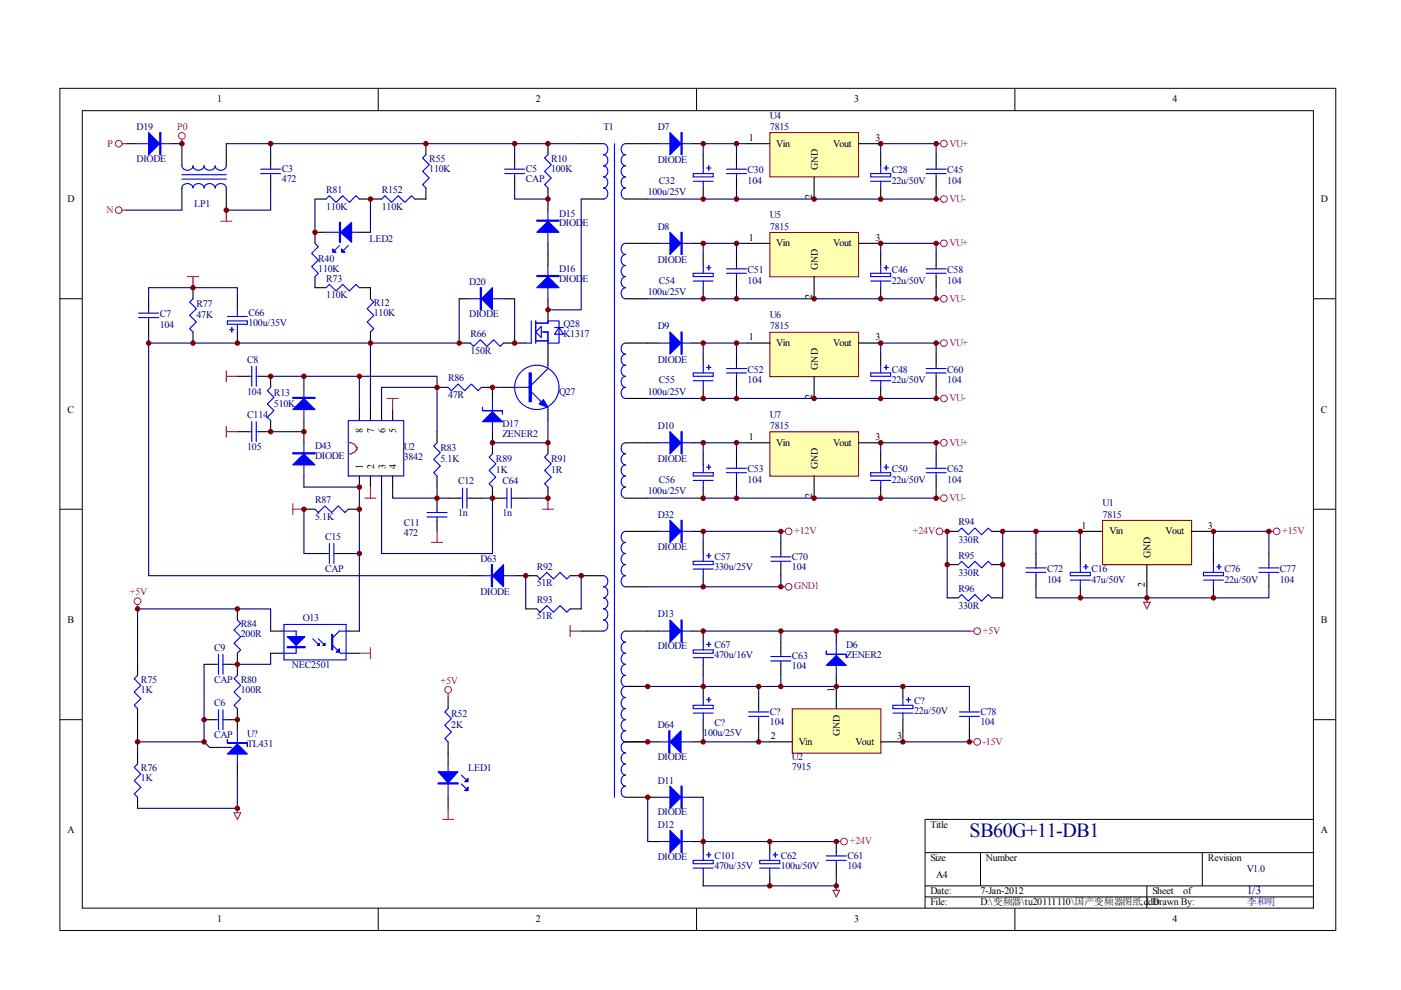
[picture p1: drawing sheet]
<svg xmlns="http://www.w3.org/2000/svg" width="297mm" height="210mm" viewBox="0 0 297 210" stroke-linecap="round" stroke-linejoin="round" font-family="sans-serif">
<g fill="none" stroke="#000" stroke-width=".21">
<path d="M12.7 18.7h270.5v178.6h-270.5zM80.2 18.7v4.7M147.7 18.7v4.7M215.2 18.7v4.7M17.4 23.5h261.1v169h-261.1zM12.7 63.3h4.7M278.4 63.3h4.7M12.7 108h4.7M278.4 108h4.7M12.7 152.6h4.7M278.4 152.6h4.7M278.4 173.7h-82.3v18.8"/>
<path d="M80.2 192.5v4.7M147.7 192.5v4.7M196.1 180.8h82.3M196.1 187.8h82.3M196.1 190.2h82.3M207.9 180.8v7M215.2 192.5v4.7M243.2 187.8v4.7M254.9 180.8v7"/>
</g>
<g fill="none" stroke="#00f" stroke-width=".23">
<path d="M29.2 30.5h7M38.6 39.9a1.21 1.21 0 0 1 1.1-1 1.21 1.21 0 0 1 1.2 1 1.2 1.2 0 0 1 1.2-1 1.2 1.2 0 0 1 1.2 1 1.21 1.21 0 0 1 1.1-1 1.21 1.21 0 0 1 1.2 1 1.2 1.2 0 0 1 1.2-1 1.2 1.2 0 0 1 1.2 1M38.6 35.2a1.21 1.21 0 0 0 1.1 .9 1.21 1.21 0 0 0 1.2-.9 1.21 1.21 0 0 0 1.2 .9 1.21 1.21 0 0 0 1.2-.9 1.21 1.21 0 0 0 1.1 .9 1.21 1.21 0 0 0 1.2-.9 1.21 1.21 0 0 0 1.2 .9 1.21 1.21 0 0 0 1.2-.9M38.6 37h9.4M38.6 38h9.4M55.3 35.9h4.2M55.3 36.8h4.2M57.4 35.2v.7M57.4 36.8v.7M90.3 32.8l-.7 .7 1.4 1.4-1.4 1.4 1.4 1.4-1.4 1.5 .7 .7M107 35.9h4.2M107 36.8h4.2"/>
<path d="M109.1 35.2v.7M109.1 36.8v.7M116.2 32.8l-.7 .7 1.4 1.4-1.4 1.4 1.4 1.4-1.4 1.5 .7 .7M127.9 30.5a1.2 1.2 0 0 1 1 1.1 1.2 1.2 0 0 1-1 1.2 1.2 1.2 0 0 1 1 1.2 1.2 1.2 0 0 1-1 1.2 1.2 1.2 0 0 1 1 1.1 1.2 1.2 0 0 1-1 1.2 1.2 1.2 0 0 1 1 1.2 1.2 1.2 0 0 1-1 1.2 1.2 1.2 0 0 1 1 1.1 1.2 1.2 0 0 1-1 1.2M130.3 30.5v138.5M132.6 30.5a1.21 1.21 0 0 0-.9 1.1 1.21 1.21 0 0 0 .9 1.2 1.2 1.2 0 0 0-.9 1.2 1.2 1.2 0 0 0 .9 1.2 1.2 1.2 0 0 0-.9 1.1 1.2 1.2 0 0 0 .9 1.2 1.2 1.2 0 0 0-.9 1.2 1.2 1.2 0 0 0 .9 1.2 1.2 1.2 0 0 0-.9 1.1 1.2 1.2 0 0 0 .9 1.2M139.7 30.5h7M147 36.8h4.2v.7h-4.2zM147 38.4h4.2M149.1 35.2v1.6M149.1 38.4v1.5M149.8 35.6h.9"/>
<path d="M150.3 35.2v.9M154 35.9h4.3M154 36.8h4.3M156.2 35.2v.7M156.2 36.8v.7M184.6 36.8h4.2v.7h-4.2zM184.6 38.4h4.2M186.7 35.2v1.6M186.7 38.4v1.5M187.4 35.6h1M187.9 35.2v.9M196.4 35.9h4.2"/>
<path d="M196.4 36.8h4.2M198.5 35.2v.7M198.5 36.8v.7M66.8 51.6l.7 .7-1.4 1.4 1.4 1.4-1.4 1.4 1.4 1.4-.7 .7M69.1 42.2l.7-.7 1.5 1.4 1.4-1.4 1.4 1.4 1.4-1.4 .7 .7M69.1 49.3h7.1M72 52.1l-1 .9M73.8 52.1l-.9 .9M80.9 42.2l.7-.7 1.4 1.4 1.4-1.4 1.4 1.4 1.4-1.4 .8 .7M116.2 44.6v7M116.2 56.3v7M29.4 66.4h4.2"/>
<path d="M29.4 67.3h4.2M31.5 65.7v.7M31.5 67.3v.7M40.9 63.3l-.7 .7 1.4 1.5-1.4 1.4 1.4 1.4-1.4 1.4 .7 .7M48.2 68h4.2v.7h-4.2zM48.2 67.1h4.2M48.7 69.9h.9M49.1 69.5v.9M50.3 65.7v1.4M50.3 68.7v1.7M52.7 79.8h.7M53.4 77.7v4.2"/>
<path d="M54.3 79.8h.7M54.3 77.7v4.2M69.1 61l.7-.7 1.5 1.4 1.4-1.4 1.4 1.4 1.4-1.4 .7 .7M78.5 63.3l.8 .7-1.5 1.5 1.5 1.4-1.5 1.4 1.5 1.4-.8 .7M99.7 72.7l.7 .7 1.4-1.4 1.4 1.4 1.4-1.4 1.5 1.4 .7-.7M99.7 63.3h7.1M112.6 68v4.7h-1.1M113.6 68.5h2.6v-.5h2.3v4.7h-2.3v-2.3h-1.4M113.6 68v4.7M113.6 72.3h2.6M114.8 69.2v2.4l-1.2-1.2zM116.2 77.4v.7l-3.6 3.6"/>
<path d="M117.6 69.5h1.9M118.5 69.5l1 1.4h-1.9zM52.7 91.5h.7M53.4 89.4v4.2M54.3 89.4v4.2M54.3 91.5h.7M57.4 82.1l-.7 .7 1.4 1.4-1.4 1.5 1.4 1.4-1.4 1.4 .7 .7M64.4 82.1v7.1M64.4 93.9v7M73.8 89.2h11.8v11.7h-11.8zM92.7 93.9l-.8 .7 1.5 1.4-1.5 1.4 1.5 1.4-1.5 1.4 .8 .7M95 82.1l.7 .7 1.4-1.4 1.4 1.4 1.4-1.4 1.5 1.4 .7-.7"/>
<path d="M104.4 96.2l-.7 .7 1.4 1.4-1.4 1.4 1.4 1.5-1.4 1.4 .7 .7M104.4 84.5v7M109.1 82.1h3.5M112.6 83.1l2.2 2.1M116.2 96.2l-.7 .7 1.4 1.4-1.4 1.4 1.4 1.5-1.4 1.4 .7 .7M116.2 86.4v.4M66.8 108l.7 .7 1.4-1.4 1.4 1.4 1.4-1.4 1.4 1.4 .7-.7M69.1 117.4h.7M69.8 115.3v4.2M70.8 117.4h.7M70.8 115.3v4.2M90.5 108.7h4.3"/>
<path d="M90.5 109.6h4.3M92.7 108v.7M92.7 109.6v.7M97.4 105.6h.7M98.1 103.5v4.2M99 105.6h.7M99 103.5v4.2M106.8 105.6h.7M107.5 103.5v4.2M108.4 105.6h.7M108.4 103.5v4.2M132.6 112.7a1.2 1.2 0 0 0-.9 1.1 1.2 1.2 0 0 0 .9 1.2 1.2 1.2 0 0 0-.9 1.2 1.2 1.2 0 0 0 .9 1.2 1.2 1.2 0 0 0-.9 1.1 1.2 1.2 0 0 0 .9 1.2 1.2 1.2 0 0 0-.9 1.2 1.2 1.2 0 0 0 .9 1.2 1.2 1.2 0 0 0-.9 1.1 1.2 1.2 0 0 0 .9 1.2"/>
<path d="M46.3 138.7v4.3M47.3 138.7v4.3M50.3 131.5l.7 .7-1.4 1.4 1.4 1.4-1.4 1.4 1.4 1.4-.7 .7M59.7 133.8h3.1v4.7h-3.1M60.2 132.4h13.2v7.5h-13.2zM66.3 135.4l1.4 1.5M67.5 135.4l1.4 1.5M70.5 136.9l1.7 1.6h1.6M73.8 133.8h-1.8l-1.5 1.4M102.1 122.1h7M113.8 122.1l.7 .7 1.4-1.4 1.4 1.4 1.5-1.4 1.4 1.4 .7-.7M113.8 129.1l.7 .7 1.4-1.4 1.4 1.4 1.5-1.4 1.4 1.4 .7-.7"/>
<path d="M127.9 122.1a1.2 1.2 0 0 1 1 1.1 1.2 1.2 0 0 1-1 1.2 1.2 1.2 0 0 1 1 1.2 1.2 1.2 0 0 1-1 1.2M127.9 126.8a1.2 1.2 0 0 1 1 1.1 1.2 1.2 0 0 1-1 1.2 1.2 1.2 0 0 1 1 1.2 1.2 1.2 0 0 1-1 1.2 1.2 1.2 0 0 1 1 1.1 1.2 1.2 0 0 1-1 1.2M132.6 133.8a1.2 1.2 0 0 0-.9 1.2 1.2 1.2 0 0 0 .9 1.2 1.2 1.2 0 0 0-.9 1.1 1.2 1.2 0 0 0 .9 1.2 1.21 1.21 0 0 0-.9 1.2 1.21 1.21 0 0 0 .9 1.2 1.2 1.2 0 0 0-.9 1.1 1.2 1.2 0 0 0 .9 1.2 1.2 1.2 0 0 0-.9 1.2 1.2 1.2 0 0 0 .9 1.1 1.2 1.2 0 0 0-.9 1.2 1.2 1.2 0 0 0 .9 1.2 1.2 1.2 0 0 0-.9 1.2 1.2 1.2 0 0 0 .9 1.1 1.2 1.2 0 0 0-.9 1.2 1.2 1.2 0 0 0 .9 1.2 1.2 1.2 0 0 0-.9 1.2 1.2 1.2 0 0 0 .9 1.1 1.21 1.21 0 0 0-.9 1.2 1.21 1.21 0 0 0 .9 1.2 1.2 1.2 0 0 0-.9 1.2 1.2 1.2 0 0 0 .9 1.1 1.2 1.2 0 0 0-.9 1.2 1.2 1.2 0 0 0 .9 1.2 1.2 1.2 0 0 0-.9 1.2 1.2 1.2 0 0 0 .9 1.1 1.2 1.2 0 0 0-.9 1.2 1.2 1.2 0 0 0 .9 1.2 1.2 1.2 0 0 0-.9 1.2 1.2 1.2 0 0 0 .9 1.1M29.2 143.2l-.7 .7 1.4 1.4-1.4 1.4 1.4 1.4-1.4 1.4 .7 .7M45.6 152.6h.7M45.6 140.9h.7M46.3 150.5v4.2M46.8 158.5h2.3M47.3 152.6h.7M47.3 150.5v4.2M47.3 140.9h.7M50.3 143.2l-.7 .7 1.4 1.4-1.4 1.4 1.4 1.4-1.4 1.4 .7 .7"/>
<path d="M50.3 154.9v7.1M29.2 162l-.7 .7 1.4 1.4-1.4 1.4 1.4 1.4-1.4 1.4 .7 .7"/>
<circle cx="113.8" cy="82.1" r="4.7"/>
</g>
<g fill="none" stroke="#000" stroke-width=".23">
<path d="M26.8 30.5h2.4M36.2 30.5h2.4v4.7M38.6 39.9v4.7M48 30.5v4.7M48 39.9v4.7M57.4 32.8v2.4M57.4 37.5v2.4M90.3 39.9v2.3h-2.3M90.3 30.5v2.3M109.1 32.8v2.4M109.1 37.5v2.4M116.2 30.5v2.3"/>
<path d="M116.2 39.9v4.7M123.2 30.5h4.7M132.6 30.5h7.1M146.7 30.5h2.4M149.1 32.8v2.4M149.1 39.9v2.3M156.2 32.8v2.4M156.2 37.5v2.4M186.7 32.8v2.4M186.7 39.9v2.3M198.5 32.8v2.4M198.5 37.5v2.4"/>
<path d="M66.8 42.2h2.3M66.8 58.6v2.4h2.3M69.1 49.3h-2.3v2.3M76.2 42.2h4.7M76.2 49.3h2.3M116.2 51.6v4.7M123.2 42.2h4.7M132.6 42.2h4.7M31.5 63.3v2.4M31.5 68v2.4M40.9 61v2.3M40.9 70.4v2.3"/>
<path d="M50.3 63.3v2.4M50.3 70.4v2.3M50.3 79.8h2.4M55 79.8h2.4v2.3M64.4 79.8v2.3M76.2 61h2.3v2.3M78.5 70.4v2.3M97.4 72.7h2.3M97.4 63.3h2.3M106.8 72.7h4.7M106.8 63.3h2.3M116.2 63.3v4.7"/>
<path d="M116.2 72.7v4.7M50.3 91.5h2.4M57.4 89.2v2.3h-2.4M64.4 89.2v4.7M76.2 86.8v2.4M78.5 86.8v2.4M80.9 86.8v2.4M83.2 86.8v2.4M92.7 91.5v2.4M92.7 82.1h2.3M102.1 82.1h2.3v2.4M104.4 91.5v4.7"/>
<path d="M106.8 82.1h2.3M116.2 86.8v2.4M116.2 93.9v2.3M64.4 108h2.4M64.4 100.9v2.4M66.8 117.4h2.3M71.5 117.4h2.3M73.8 108h2.4M76.2 100.9v2.4M78.5 100.9v2.4M80.9 100.9v2.4M83.2 100.9v2.4"/>
<path d="M92.7 100.9v2.4M92.7 105.6v2.4M92.7 110.3v2.4M95 105.6h2.4M99.7 105.6h2.4M104.4 103.3v2.3h2.4M109.1 105.6h2.4M116.2 103.3v2.3M132.6 112.7h4.7M50.3 129.1v2.4M50.3 138.5v4.7M57.4 133.8h2.3"/>
<path d="M57.4 138.5h2.3M73.8 133.8h2.4M73.8 138.5h2.4M99.7 122.1h2.4M109.1 122.1h4.7M111.5 129.1h2.3M120.9 122.1h7M120.9 129.1h2.3M123.2 133.8h4.7M132.6 133.8h4.7M132.6 124.4h4.7M29.2 140.9v2.3"/>
<path d="M29.2 150.2v2.4M29.2 159.6v2.4M43.3 152.6h2.3M43.3 140.9h2.3M44.4 158.5h2.4M48 152.6h2.3M48 140.9h2.3M50.3 150.2v4.7M132.6 145.5h4.7M132.6 157.3h4.7M29.2 169v2.4M50.3 162v2.3"/>
<path d="M132.6 169h4.7"/>
</g>
<path d="M73.8 93.9h.7l.3 .2a.83 .83 0 0 1 .7 .7h.2v.5h-.2a.83 .83 0 0 1-.7 .7l-.3 .2h-.7" fill="none" stroke="#f00" stroke-width=".23"/>
<g fill="#00f" stroke="#00f" stroke-width=".23">
<path d="M31.5 28.1l2.4 2.4-2.4 2.3z"/>
<path d="M113.8 49.3l2.4-2.4 2.3 2.4z"/>
<path d="M113.8 61l2.4-2.4 2.3 2.4z"/>
<path d="M102.1 63.3l2.3-2.3v4.7z"/>
<path d="M62.1 86.8l2.3-2.3 2.4 2.3z"/>
<path d="M62.1 98.6l2.3-2.4 2.4 2.4z"/>
<path d="M102.3 89.4l2.1-2.1 2.1 2.1z"/>
<path d="M114.3 85.7l.9-1 1 1.7z"/>
<path d="M72.2 49.3l2.3-2.2v4.3z"/>
<path d="M70.5 52.8l.8 .7h-.8z"/>
<path d="M72.4 52.8l.7 .7h-.7z"/>
<path d="M106.8 119.7v4.7l-2.4-2.3z"/>
<path d="M60.9 135h3.8l-1.9 1.9z"/>
<path d="M68.9 136.4v.5h-.5z"/>
<path d="M67.7 136.4v.5h-.4z"/>
<path d="M71.3 138.3l.7-.7v.7z"/>
<path d="M50.3 157.8l2.1 2.1h-4.2z"/>
<path d="M142 28.1l2.4 2.4-2.4 2.3z"/>
<path d="M33.9 28.1h.2v4.7h-.2z" fill-rule="evenodd"/>
<path d="M113.8 46.7h4.7v.2h-4.7z" fill-rule="evenodd"/>
<path d="M113.8 58.4h4.7v.2h-4.7z" fill-rule="evenodd"/>
<path d="M101.8 61h.3v4.7h-.3z" fill-rule="evenodd"/>
<path d="M62.1 84.2h4.7v.3h-4.7z" fill-rule="evenodd"/>
<path d="M62.1 96h4.7v.2h-4.7z" fill-rule="evenodd"/>
<path d="M102.3 86.4v.7h4.2v.7v-.7h-4.2z" fill-rule="evenodd"/>
<path d="M112.2 79.1h.4v6.1h-.4z" fill-rule="evenodd"/>
<path d="M72 47.1h.2v4.3h-.2z" fill-rule="evenodd"/>
<path d="M104.2 119.7h.2v4.7h-.2z" fill-rule="evenodd"/>
<path d="M60.9 137.1h3.8v.2h-3.8z" fill-rule="evenodd"/>
<path d="M70.3 134.5h.2v3.3h-.2z" fill-rule="evenodd"/>
<path d="M48.2 156.8v.7h4.2v.7v-.7h-4.2z" fill-rule="evenodd"/>
<path d="M144.4 28.1h.2v4.7h-.2z" fill-rule="evenodd"/>
</g>
<g fill="none" stroke="#a1006a" stroke-width=".21">
<circle cx="25.2" cy="30.5" r=".71"/>
<circle cx="38.6" cy="28.8" r=".71"/>
<circle cx="25.2" cy="44.6" r=".71"/>
<circle cx="29.2" cy="127.5" r=".71"/>
</g>
<g fill="none" stroke="#a1006a" stroke-width=".23">
<path d="M25.9 30.5h.9M38.6 29.5v1M25.9 44.6h.9M39.7 58.6h2.4M40.9 58.6v2.4M46.8 46.9h2.3M48 44.6v2.3M48 78.6v2.4M48 79.8h2.3M48 90.4v2.3M48 91.5h2.3M82.1 84.5h2.3"/>
<path d="M83.2 84.5v2.3M62.1 108h2.3M62.1 106.8v2.3M77.4 105.6h2.3M78.5 103.3v2.3M91.5 115h2.3M92.7 112.7v2.3M115 108h2.3M116.2 105.6v2.4M29.2 128.2v.9M76.2 138.5h2.3M78.5 137.3v2.4"/>
<path d="M120.9 132.6v2.4M120.9 133.8h2.3M49.6 172.3h1.4l-.7 1.4zM50.3 171.4v.9"/>
</g>
<g fill="none" stroke="#000080" stroke-width=".23">
<path d="M48 30.5h75.2M57.4 39.9v4.7h-9.4M57.4 30.5v2.3M109.1 39.9v2.3h7.1M109.1 30.5v2.3M26.8 44.6h11.8M66.8 42.2v7.1M78.5 42.2v7.1M123.2 42.2v23.5h-7M31.5 63.3v-2.3h18.8v2.3M31.5 70.4v2.3M57.4 79.8h18.8"/>
<path d="M78.5 72.7h-47v49.4h68.2M97.4 63.3v9.4h-18.9v14.1M109.1 63.3v9.4M57.4 91.5h7M76.2 86.8v-7h16.5v11.7M92.7 82.1h-11.8v4.7M104.4 82.1h2.4M116.2 89.2v4.7h-11.8M64.4 108v9.4h2.4M64.4 103.3h11.8v30.5M73.8 117.4h2.4M80.9 103.3v14.1h23.5v-11.8h-2.3"/>
<path d="M83.2 103.3v2.3h11.8M92.7 103.3v2.3M111.5 105.6h4.7M57.4 133.8v-4.7h-28.2v11.8M57.4 138.5v2.4h-7.1M111.5 122.1v7M123.2 122.1v7M29.2 157.3h14.1l1.1 1.2M29.2 152.6v7M43.3 140.9v16.4M50.3 164.3v7.1h-21.1"/>
</g>
<path d="M163.3 28.2h18.7v9.3h-18.7z" fill="#ffffb0"/>
<path d="M163.2 28.1h18.8v9.4h-18.8z" fill="none" stroke="#800000" stroke-width=".21"/>
<g fill="none" stroke="#000" stroke-width=".23">
<path d="M158.5 30.5h4.7M172.6 37.5v4.7M182 30.5h4.7M132.6 51.6h7.1M146.7 51.6h2.4M149.1 53.9v2.4M156.2 53.9v2.4M156.2 58.6v2.4M186.7 53.9v2.4M198.5 53.9v2.4M198.5 58.6v2.4M132.6 63.3h4.7"/>
<path d="M149.1 61v2.3M186.7 61v2.3"/>
</g>
<g fill="none" stroke="#a1006a" stroke-width=".21">
<circle cx="200.1" cy="30.5" r=".7"/>
<circle cx="200.1" cy="42.2" r=".7"/>
</g>
<path d="M198.5 30.5h.9M198.5 42.2h.9" fill="none" stroke="#a1006a" stroke-width=".23"/>
<path d="M156.2 30.5v2.3M156.2 39.9v2.3M158.5 30.5h-9.4v2.3M186.7 32.8v-2.3h11.8v2.3M198.5 39.9v2.3h-61.2" fill="none" stroke="#000080" stroke-width=".23"/>
<g fill="#800000" stroke="#800000" stroke-width=".21">
<circle cx="76.2" cy="103.3" r=".47"/>
<circle cx="38.6" cy="30.5" r=".47"/>
<circle cx="48" cy="44.6" r=".47"/>
<circle cx="109.1" cy="72.7" r=".47"/>
<circle cx="116.2" cy="65.7" r=".47"/>
<circle cx="116.2" cy="42.2" r=".47"/>
<circle cx="116.2" cy="30.5" r=".47"/>
<circle cx="50.3" cy="152.6" r=".47"/>
<circle cx="50.3" cy="140.8" r=".47"/>
<circle cx="57.4" cy="91.5" r=".47"/>
<circle cx="57.4" cy="79.8" r=".47"/>
<circle cx="104.4" cy="105.6" r=".47"/>
<circle cx="104.4" cy="93.9" r=".47"/>
<circle cx="104.4" cy="82.1" r=".47"/>
<circle cx="92.7" cy="82.1" r=".47"/>
<circle cx="97.4" cy="72.7" r=".47"/>
<circle cx="116.2" cy="105.6" r=".47"/>
<circle cx="116.2" cy="93.9" r=".47"/>
<circle cx="50.3" cy="129.1" r=".47"/>
<circle cx="76.2" cy="108" r=".47"/>
<circle cx="64.4" cy="108" r=".47"/>
<circle cx="40.9" cy="72.7" r=".47"/>
<circle cx="40.9" cy="61" r=".47"/>
<circle cx="64.4" cy="91.5" r=".47"/>
<circle cx="64.4" cy="79.8" r=".47"/>
<circle cx="109.1" cy="30.5" r=".47"/>
<circle cx="57.4" cy="30.5" r=".47"/>
<circle cx="78.5" cy="72.7" r=".47"/>
<circle cx="66.8" cy="49.3" r=".47"/>
<circle cx="78.5" cy="42.2" r=".47"/>
<circle cx="90.3" cy="30.5" r=".47"/>
<circle cx="92.7" cy="105.6" r=".47"/>
<circle cx="76.2" cy="79.8" r=".47"/>
<circle cx="50.3" cy="72.7" r=".47"/>
<circle cx="31.5" cy="72.7" r=".47"/>
<circle cx="76.2" cy="117.4" r=".47"/>
<circle cx="43.3" cy="152.6" r=".47"/>
<circle cx="29.2" cy="157.3" r=".47"/>
<circle cx="50.3" cy="171.4" r=".47"/>
<circle cx="29.2" cy="129.1" r=".47"/>
<circle cx="43.3" cy="157.3" r=".47"/>
<circle cx="149.1" cy="30.5" r=".47"/>
<circle cx="186.7" cy="30.5" r=".47"/>
<circle cx="156.1" cy="30.5" r=".47"/>
<circle cx="198.5" cy="30.5" r=".47"/>
<circle cx="198.5" cy="42.2" r=".47"/>
<circle cx="149.1" cy="42.2" r=".47"/>
<circle cx="186.7" cy="42.2" r=".47"/>
<circle cx="172.6" cy="42.2" r=".47"/>
<circle cx="156.1" cy="42.2" r=".47"/>
</g>
<g fill="none" stroke="#00f" stroke-width=".23">
<path d="M132.6 51.6a1.2 1.2 0 0 0-.9 1.2 1.2 1.2 0 0 0 .9 1.1 1.2 1.2 0 0 0-.9 1.2 1.2 1.2 0 0 0 .9 1.2 1.2 1.2 0 0 0-.9 1.2 1.2 1.2 0 0 0 .9 1.1 1.2 1.2 0 0 0-.9 1.2 1.2 1.2 0 0 0 .9 1.2 1.2 1.2 0 0 0-.9 1.2 1.2 1.2 0 0 0 .9 1.1M139.7 51.6h7M147 57.9h4.2v.7h-4.2zM147 59.6h4.2M149.1 56.3v1.6M149.1 59.6v1.4M149.8 56.8h.9M150.3 56.3v.9M154 57.9h4.3M154 57h4.3M156.2 56.3v.7M156.2 57.9v.7"/>
<path d="M184.6 59.6h4.2M184.6 57.9h4.2v.7h-4.2zM186.7 56.3v1.6M186.7 59.6v1.4M187.4 56.8h1M187.9 56.3v.9M196.4 57.9h4.2M196.4 57h4.2M198.5 56.3v.7M198.5 57.9v.7"/>
</g>
<g fill="#00f" stroke="#00f" stroke-width=".23">
<path d="M142 49.3l2.4 2.3-2.4 2.3z"/>
<path d="M144.4 49.3h.2v4.6h-.2z" fill-rule="evenodd"/>
</g>
<path d="M163.3 49.4h18.7v9.3h-18.7z" fill="#ffffb0"/>
<path d="M163.2 49.3h18.8v9.4h-18.8z" fill="none" stroke="#800000" stroke-width=".21"/>
<g fill="none" stroke="#000" stroke-width=".23">
<path d="M158.5 51.6h4.7M172.6 58.6v4.7M182 51.6h4.7M132.6 72.7h7.1M146.7 72.7h2.4M149.1 75.1v2.3M156.2 75.1v2.3M156.2 79.8v2.3M186.7 75.1v2.3M198.5 75.1v2.3M198.5 79.8v2.3M132.6 84.5h4.7"/>
<path d="M149.1 82.1v2.4M186.7 82.1v2.4"/>
</g>
<g fill="none" stroke="#a1006a" stroke-width=".21">
<circle cx="200.1" cy="51.6" r=".71"/>
<circle cx="200.1" cy="63.3" r=".7"/>
</g>
<path d="M198.5 51.6h.9M198.5 63.3h.9" fill="none" stroke="#a1006a" stroke-width=".23"/>
<path d="M156.2 51.6v2.3M158.5 51.6h-9.4v2.3M186.7 53.9v-2.3h11.8v2.3M156.2 61v2.3M198.5 61v2.3h-61.2" fill="none" stroke="#000080" stroke-width=".23"/>
<g fill="#800000" stroke="#800000" stroke-width=".21">
<circle cx="149.1" cy="51.6" r=".47"/>
<circle cx="149.1" cy="63.3" r=".47"/>
<circle cx="186.7" cy="63.3" r=".47"/>
<circle cx="172.6" cy="63.3" r=".47"/>
<circle cx="186.7" cy="51.6" r=".47"/>
<circle cx="198.5" cy="51.6" r=".47"/>
<circle cx="198.5" cy="63.3" r=".47"/>
<circle cx="156.1" cy="51.6" r=".47"/>
<circle cx="156.1" cy="63.3" r=".47"/>
</g>
<g fill="none" stroke="#00f" stroke-width=".23">
<path d="M132.6 72.7a1.2 1.2 0 0 0-.9 1.2 1.2 1.2 0 0 0 .9 1.2 1.2 1.2 0 0 0-.9 1.2 1.2 1.2 0 0 0 .9 1.1 1.21 1.21 0 0 0-.9 1.2 1.21 1.21 0 0 0 .9 1.2 1.2 1.2 0 0 0-.9 1.2 1.2 1.2 0 0 0 .9 1.1 1.2 1.2 0 0 0-.9 1.2 1.2 1.2 0 0 0 .9 1.2M139.7 72.7h7M147 79.1h4.2v.7h-4.2zM149.1 77.4v1.7M149.8 77.9h.9M150.3 77.4v1M154 79.1h4.3M154 78.1h4.3M156.2 77.4v.7M156.2 79.1v.7M184.6 79.1h4.2v.7h-4.2zM186.7 77.4v1.7"/>
<path d="M187.4 77.9h1M187.9 77.4v1M196.4 79.1h4.2M196.4 78.1h4.2M198.5 77.4v.7M198.5 79.1v.7M147 80.7h4.2M149.1 80.7v1.4M184.6 80.7h4.2M186.7 80.7v1.4"/>
</g>
<g fill="#00f" stroke="#00f" stroke-width=".23">
<path d="M142 70.4l2.4 2.3-2.4 2.4z"/>
<path d="M144.4 70.4h.2v4.7h-.2z" fill-rule="evenodd"/>
</g>
<path d="M163.3 70.5h18.7v9.4h-18.7z" fill="#ffffb0"/>
<path d="M163.2 70.5h18.8v9.4h-18.8z" fill="none" stroke="#800000" stroke-width=".21"/>
<g fill="none" stroke="#000" stroke-width=".23">
<path d="M158.5 72.7h4.7M172.6 79.8v4.7M182 72.7h4.7M132.6 93.9h7.1M146.7 93.9h2.4M149.1 96.2v2.4M156.2 96.2v2.4M186.7 96.2v2.4M198.5 96.2v2.4M132.6 105.6h4.7M149.1 103.3v2.3M156.2 100.9v2.4"/>
<path d="M186.7 103.3v2.3M198.5 100.9v2.4"/>
</g>
<g fill="none" stroke="#a1006a" stroke-width=".21">
<circle cx="200.1" cy="72.7" r=".7"/>
<circle cx="200.1" cy="84.5" r=".7"/>
</g>
<path d="M198.5 72.7h.9M198.5 84.5h.9" fill="none" stroke="#a1006a" stroke-width=".23"/>
<path d="M156.2 72.7v2.4M158.5 72.7h-9.4v2.4M186.7 75.1v-2.4h11.8v2.4M156.2 82.1v2.4M198.5 82.1v2.4h-61.2" fill="none" stroke="#000080" stroke-width=".23"/>
<g fill="#800000" stroke="#800000" stroke-width=".21">
<circle cx="149.1" cy="72.7" r=".47"/>
<circle cx="149.1" cy="84.5" r=".47"/>
<circle cx="186.7" cy="84.5" r=".47"/>
<circle cx="172.6" cy="84.5" r=".47"/>
<circle cx="186.7" cy="72.7" r=".47"/>
<circle cx="198.5" cy="72.7" r=".47"/>
<circle cx="198.5" cy="84.5" r=".47"/>
<circle cx="156.1" cy="72.7" r=".47"/>
<circle cx="156.1" cy="84.5" r=".47"/>
</g>
<g fill="none" stroke="#00f" stroke-width=".23">
<path d="M132.6 96.2a1.2 1.2 0 0 0-.9 1.2 1.2 1.2 0 0 0 .9 1.2 1.2 1.2 0 0 0-.9 1.1 1.2 1.2 0 0 0 .9 1.2 1.2 1.2 0 0 0-.9 1.2 1.2 1.2 0 0 0 .9 1.2 1.2 1.2 0 0 0-.9 1.1 1.2 1.2 0 0 0 .9 1.2M132.6 93.9a1.2 1.2 0 0 0-.9 1.2 1.2 1.2 0 0 0 .9 1.1M139.7 93.9h7M149.1 98.6v1.6M149.8 99h.9M150.3 98.6v.9M154 99.3h4.3M156.2 98.6v.7M186.7 98.6v1.6M187.4 99h1M187.9 98.6v.9M196.4 99.3h4.2"/>
<path d="M198.5 98.6v.7M147 100.2h4.2v.7h-4.2zM147 101.9h4.2M149.1 101.9v1.4M154 100.2h4.3M156.2 100.2v.7M184.6 101.9h4.2M184.6 100.2h4.2v.7h-4.2zM186.7 101.9v1.4M196.4 100.2h4.2M198.5 100.2v.7"/>
</g>
<g fill="#00f" stroke="#00f" stroke-width=".23">
<path d="M142 91.5l2.4 2.4-2.4 2.3z"/>
<path d="M144.4 91.5h.2v4.7h-.2z" fill-rule="evenodd"/>
</g>
<path d="M163.3 91.6h18.7v9.3h-18.7z" fill="#ffffb0"/>
<path d="M163.2 91.5h18.8v9.4h-18.8z" fill="none" stroke="#800000" stroke-width=".21"/>
<g fill="none" stroke="#000" stroke-width=".23">
<path d="M158.5 93.9h4.7M182 93.9h4.7M137.3 112.7h2.4M146.7 112.7h2.4M172.6 100.9v4.7M137.3 133.8h2.4M146.7 133.8h2.4M137.3 157.3h2.4M146.7 157.3h2.4M137.3 169h2.4M137.3 178.4h2.4M146.7 169h2.4"/>
<path d="M146.7 178.4h2.4"/>
</g>
<g fill="none" stroke="#a1006a" stroke-width=".21">
<circle cx="200.1" cy="93.9" r=".7"/>
<circle cx="200.1" cy="105.6" r=".7"/>
</g>
<path d="M198.5 93.9h.9M198.5 105.6h.9" fill="none" stroke="#a1006a" stroke-width=".23"/>
<path d="M156.2 93.9v2.3M158.5 93.9h-9.4v2.3M186.7 96.2v-2.3h11.8v2.3M156.2 103.3v2.3M198.5 103.3v2.3h-61.2" fill="none" stroke="#000080" stroke-width=".23"/>
<g fill="#800000" stroke="#800000" stroke-width=".21">
<circle cx="149.1" cy="93.9" r=".47"/>
<circle cx="149.1" cy="105.6" r=".47"/>
<circle cx="186.7" cy="105.6" r=".47"/>
<circle cx="172.6" cy="105.6" r=".47"/>
<circle cx="186.7" cy="93.9" r=".47"/>
<circle cx="198.5" cy="93.9" r=".47"/>
<circle cx="198.5" cy="105.6" r=".47"/>
<circle cx="156.1" cy="93.9" r=".47"/>
<circle cx="156.1" cy="105.6" r=".47"/>
<circle cx="137.3" cy="157.3" r=".47"/>
</g>
<path d="M139.7 112.7h7M139.7 133.8h7M139.7 157.3h7M139.7 169h7M139.7 178.4h7" fill="none" stroke="#00f" stroke-width=".23"/>
<g fill="#00f" stroke="#00f" stroke-width=".23">
<path d="M142 110.3l2.4 2.4-2.4 2.3z"/>
<path d="M142 131.5l2.4 2.3-2.4 2.4z"/>
<path d="M142 166.7l2.4 2.3-2.4 2.4z"/>
<path d="M142 157.3l2.4-2.4v4.7z"/>
<path d="M142 176.1l2.4 2.3-2.4 2.4z"/>
<path d="M144.4 110.3h.2v4.7h-.2z" fill-rule="evenodd"/>
<path d="M144.4 131.5h.2v4.7h-.2z" fill-rule="evenodd"/>
<path d="M144.4 166.7h.2v4.7h-.2z" fill-rule="evenodd"/>
<path d="M141.8 154.9h.2v4.7h-.2z" fill-rule="evenodd"/>
<path d="M144.4 176.1h.2v4.7h-.2z" fill-rule="evenodd"/>
</g>
<path d="M168.1 150.4h18.7v9.3h-18.7z" fill="#ffffb0"/>
<path d="M168 150.3h18.8v9.4h-18.8z" fill="none" stroke="#800000" stroke-width=".21"/>
<g fill="none" stroke="#000" stroke-width=".23">
<path d="M149.1 115v2.4M165.6 115v2.4M165.6 119.7v2.4M149.1 122.1v2.3M149.1 133.8v2.4M165.6 136.2v2.3M177.3 133.8v2.4M95 147.9v2.3M95 157.3v4.7M149.1 140.9v2.3M149.1 145.5v2.4M149.1 152.6v2.3"/>
<path d="M160.9 147.9v2.3M160.9 152.6v2.3M163.2 157.3h4.7M165.6 140.9v2.3M177.3 143.2v7M186.7 157.3h4.7M191.4 145.5v2.4M191.4 152.6v2.3M205.5 147.9v2.3M205.5 152.6v2.3M95 169v2.4M149.1 178.4v2.4"/>
<path d="M163.2 178.4v2.4M177.3 178.4v2.4M149.1 185.5v2.3M163.2 185.5v2.3M177.3 183.1v2.4"/>
</g>
<g fill="none" stroke="#00f" stroke-width=".23">
<path d="M147 119h4.2v.7h-4.2zM149.1 117.4v1.6M149.8 117.8h.9M150.3 117.4v.9M163.4 119h4.3M163.4 118.1h4.3M165.6 117.4v.7M165.6 119v.7M147 137.8h4.2v.7h-4.2zM147 120.7h4.2M147 139.4h4.2M149.1 120.7v1.4"/>
<path d="M149.1 136.2v1.6M149.1 139.4v1.5M149.8 136.6h.9M150.3 136.2v.9M163.4 139.2h4.3M165.6 138.5v.7M177.3 136.2v7M95 150.2l-.7 .7 1.4 1.5-1.4 1.4 1.4 1.4-1.4 1.4 .7 .7M147 149.5h4.2v.7h-4.2zM147 151.2h4.2M149.1 147.9v1.6M149.1 151.2v1.4"/>
<path d="M149.8 148.4h.9M150.3 147.9v.9M158.7 150.9h4.3M158.7 151.9h4.3M160.9 150.2v.7M160.9 151.9v.7M163.4 140.1h4.3M165.6 140.1v.8M189.3 151.2h4.2M189.3 149.5h4.2v.7h-4.2zM191.4 147.9v1.6M191.4 151.2v1.4"/>
<path d="M192.1 148.4h1M192.6 147.9v.9M203.4 150.9h4.3M203.4 151.9h4.3M205.5 150.2v.7M205.5 151.9v.7M95 162v7M97.8 166.2l1 1M97.8 164.3l1 1M147 182.4h4.2v.7h-4.2zM147 184.1h4.2M149.1 180.8v1.6"/>
<path d="M149.1 184.1v1.4M149.8 181.2h.9M150.3 180.8v.9M161.1 184.1h4.2M161.1 182.4h4.2v.7h-4.2zM163.2 180.8v1.6M163.2 184.1v1.4M163.9 181.2h1M164.4 180.8v.9M175.2 182.4h4.2M175.2 181.5h4.2M177.3 180.8v.7"/>
<path d="M177.3 182.4v.7"/>
</g>
<g fill="none" stroke="#a1006a" stroke-width=".21">
<circle cx="167.2" cy="112.7" r=".71"/>
<circle cx="167.2" cy="124.4" r=".71"/>
<circle cx="207.2" cy="133.8" r=".7"/>
<circle cx="95" cy="146.3" r=".71"/>
<circle cx="207.2" cy="157.3" r=".71"/>
<circle cx="179" cy="178.4" r=".71"/>
</g>
<path d="M165.6 112.7h.9M165.6 124.4h.9M205.5 133.8h1M95 147v.9M205.5 157.3h1M93.8 173.7h2.4M95 171.4v2.3M177.3 178.4h1M176.6 188.8h1.4l-.7 1.4zM177.3 187.8v1" fill="none" stroke="#a1006a" stroke-width=".23"/>
<g fill="none" stroke="#000080" stroke-width=".23">
<path d="M149.1 115v-2.3h16.5v2.3M149.1 133.8h56.4M165.6 122.1v2.3h-28.3M165.6 133.8v2.4M137.3 145.5h68.2v2.4M149.1 154.9v2.4h14.1M149.1 143.2v2.3M160.9 145.5v2.4M160.9 154.9v2.4M165.6 143.2v2.3M191.4 154.9v2.4h14.1v-2.4M137.3 169v9.4"/>
<path d="M149.1 169v9.4h28.2M177.3 185.5v2.3h-28.2"/>
</g>
<g fill="#800000" stroke="#800000" stroke-width=".21">
<circle cx="205.5" cy="157.3" r=".47"/>
<circle cx="191.4" cy="157.3" r=".47"/>
<circle cx="137.3" cy="145.5" r=".47"/>
<circle cx="191.4" cy="145.5" r=".47"/>
<circle cx="149.1" cy="157.3" r=".47"/>
<circle cx="160.9" cy="157.3" r=".47"/>
<circle cx="160.9" cy="145.5" r=".47"/>
<circle cx="149.1" cy="145.5" r=".47"/>
<circle cx="137.3" cy="169" r=".47"/>
<circle cx="149.1" cy="178.4" r=".47"/>
<circle cx="177.3" cy="178.4" r=".47"/>
<circle cx="163.2" cy="178.4" r=".47"/>
<circle cx="163.2" cy="187.8" r=".47"/>
<circle cx="149.1" cy="112.7" r=".47"/>
<circle cx="165.6" cy="112.7" r=".47"/>
<circle cx="165.6" cy="124.4" r=".47"/>
<circle cx="149.1" cy="124.4" r=".47"/>
<circle cx="177.3" cy="145.5" r=".47"/>
<circle cx="149.1" cy="133.8" r=".47"/>
<circle cx="177.3" cy="133.8" r=".47"/>
<circle cx="165.6" cy="145.5" r=".47"/>
<circle cx="165.6" cy="133.8" r=".47"/>
<circle cx="177.3" cy="187.8" r=".47"/>
</g>
<g fill="#00f" stroke="#00f" stroke-width=".23">
<path d="M175.2 141.1l2.1-2.1 2.1 2.1z"/>
<path d="M92.9 163.6h4.2l-2.1 2.4z"/>
<path d="M99.2 166.9v.7h-.7z"/>
<path d="M98.5 165.7l.7-.7v.7z"/>
<path d="M175.2 138v.7h4.2v.7v-.7h-4.2z" fill-rule="evenodd"/>
<path d="M92.9 166h4.2v.2h-4.2z" fill-rule="evenodd"/>
</g>
<path d="M233.8 110.4h18.8v9.3h-18.8z" fill="#ffffb0"/>
<path d="M233.8 110.3h18.8v9.4h-18.8z" fill="none" stroke="#800000" stroke-width=".21"/>
<g fill="none" stroke="#000" stroke-width=".23">
<path d="M200.8 112.7h2.4M200.8 119.7h2.4M210.2 112.7h2.4M210.2 119.7h2.4M219.6 117.4v2.3M229 112.7h4.8M229 117.4v2.3M243.2 119.7v4.7M252.6 112.7h4.7M257.3 117.4v2.3M269 117.4v2.3M200.8 126.8h2.4"/>
<path d="M210.2 126.8h2.4M219.6 122.1v2.3M229 124.4v2.4M257.3 124.4v2.4M269 122.1v2.3"/>
</g>
<g fill="none" stroke="#00f" stroke-width=".23">
<path d="M203.2 112.7l.7-.7 1.4 1.4 1.4-1.4 1.4 1.4 1.4-1.4 .7 .7M203.2 119.7l.7-.7 1.4 1.4 1.4-1.4 1.4 1.4 1.4-1.4 .7 .7M219.6 119.7v.7M229 119.7v1.7M230.2 119.7v1M257.3 119.7v1.7M258.4 119.7v1M269 119.7v.7M203.2 126.8l.7-.7 1.4 1.4 1.4-1.4 1.4 1.4 1.4-1.4 .7 .7M217.5 121.4h4.3M217.5 120.4h4.3M219.6 121.4v.7"/>
<path d="M226.9 121.4h4.3v.7h-4.3zM226.9 123h4.3M229 123v1.4M229.8 120.2h.9M255.2 123h4.2M255.2 121.4h4.2v.7h-4.2zM257.3 123v1.4M258 120.2h.9M266.9 121.4h4.2M266.9 120.4h4.2M269 121.4v.7"/>
</g>
<path d="M200.8 112.7v14.1M219.6 112.7v4.7M229 117.4v-4.7h-16.4v14.1M257.3 117.4v-4.7h11.7v4.7M219.6 124.4v2.4h49.4v-2.4M243.2 124.4v2.4" fill="none" stroke="#000080" stroke-width=".23"/>
<g fill="#800000" stroke="#800000" stroke-width=".21">
<circle cx="212.6" cy="112.7" r=".47"/>
<circle cx="212.6" cy="119.7" r=".47"/>
<circle cx="229.1" cy="112.7" r=".47"/>
<circle cx="200.8" cy="119.7" r=".47"/>
<circle cx="219.6" cy="112.7" r=".47"/>
<circle cx="229.1" cy="126.8" r=".47"/>
<circle cx="257.3" cy="126.8" r=".47"/>
<circle cx="257.3" cy="112.7" r=".47"/>
<circle cx="269" cy="112.7" r=".47"/>
<circle cx="200.8" cy="112.7" r=".47"/>
<circle cx="243.2" cy="126.8" r=".47"/>
<circle cx="123.2" cy="122.1" r=".47"/>
<circle cx="111.5" cy="122.1" r=".47"/>
</g>
<g fill="none" stroke="#a1006a" stroke-width=".21">
<circle cx="199.2" cy="112.7" r=".71"/>
<circle cx="270.7" cy="112.7" r=".71"/>
</g>
<path d="M199.9 112.7h.9M269 112.7h1M242.5 127.7h1.4l-.7 1.4zM243.2 126.8v.9" fill="none" stroke="#a1006a" stroke-width=".23"/>
<text font-size="4.2" fill="#000080" x="205.6" y="177.4">SB60G+11-DB1</text>
<text font-size="2.5" fill="#000080" x="264.3" y="189.6">1/3</text>
<g font-size="2.1">
<text x="46.1" y="21.7">1</text>
<text x="113.6" y="21.7">2</text>
<text x="181.1" y="21.7">3</text>
<text x="248.6" y="21.7">4</text>
<text x="158.7" y="29.9">1</text>
<text x="185.6" y="29.9">3</text>
<text x="164.6" y="31.1">Vin</text>
<text x="176.6" y="31.1">Vout</text>
<text x="173.4" y="36.1" transform="rotate(-90 173.4 36.1)">GND</text>
<text x="14.3" y="42.8">D</text>
<text x="172.2" y="42.2" transform="rotate(-90 172.2 42.2)">2</text>
<text x="280.1" y="42.8">D</text>
<text x="158.7" y="51.1">1</text>
<text x="164.6" y="52.2">Vin</text>
<text x="176.6" y="52.2">Vout</text>
<text x="185.6" y="51.1">3</text>
<text x="173.4" y="57.2" transform="rotate(-90 173.4 57.2)">GND</text>
<text x="172.2" y="63.3" transform="rotate(-90 172.2 63.3)">2</text>
<text x="158.7" y="72.2">1</text>
<text x="164.6" y="73.3">Vin</text>
<text x="176.6" y="73.3">Vout</text>
<text x="185.6" y="72.2">3</text>
<text x="173.4" y="78.4" transform="rotate(-90 173.4 78.4)">GND</text>
<text x="14.3" y="87.5">C</text>
<text x="172.2" y="84.5" transform="rotate(-90 172.2 84.5)">2</text>
<text x="280.1" y="87.5">C</text>
<text x="77" y="91.8" transform="rotate(-90 77 91.8)">8</text>
<text x="79.3" y="91.8" transform="rotate(-90 79.3 91.8)">7</text>
<text x="81.7" y="91.8" transform="rotate(-90 81.7 91.8)">6</text>
<text x="84" y="91.8" transform="rotate(-90 84 91.8)">5</text>
<text x="158.7" y="93.3">1</text>
<text x="164.6" y="94.5">Vin</text>
<text x="176.6" y="94.5">Vout</text>
<text x="185.6" y="93.3">3</text>
<text x="77" y="99.5" transform="rotate(-90 77 99.5)">1</text>
<text x="79.3" y="99.5" transform="rotate(-90 79.3 99.5)">2</text>
<text x="81.7" y="99.5" transform="rotate(-90 81.7 99.5)">3</text>
<text x="84" y="99.5" transform="rotate(-90 84 99.5)">4</text>
<text x="173.4" y="99.5" transform="rotate(-90 173.4 99.5)">GND</text>
<text x="172.2" y="105.6" transform="rotate(-90 172.2 105.6)">2</text>
<text x="229.3" y="112.1">1</text>
<text x="235.2" y="113.3">Vin</text>
<text x="247.1" y="113.3">Vout</text>
<text x="256.1" y="112.1">3</text>
<text x="243.9" y="118.3" transform="rotate(-90 243.9 118.3)">GND</text>
<text x="242.7" y="124.4" transform="rotate(-90 242.7 124.4)">2</text>
<text x="14.3" y="132.1">B</text>
<text x="280.1" y="132.1">B</text>
<text x="177" y="146.7" transform="rotate(-90 177 146.7)">1</text>
<text x="163.4" y="156.7">2</text>
<text x="169.3" y="157.9">Vin</text>
<text x="178.1" y="156.1" transform="rotate(-90 178.1 156.1)">GND</text>
<text x="181.4" y="157.9">Vout</text>
<text x="190.2" y="156.7">3</text>
<text x="14.3" y="176.7">A</text>
<text x="197.3" y="175.5">Title</text>
<text x="280.1" y="176.7">A</text>
<text x="197.3" y="182.6">Size</text>
<text x="209" y="182.6">Number</text>
<text x="256.1" y="182.6">Revision</text>
<text x="197.3" y="189.6">Date:</text>
<text x="197.3" y="192">File:</text>
<text x="198.5" y="186.1">A4</text>
<text x="207.9" y="189.6">7-Jan-2012</text>
<text x="207.9" y="192">D:\变频器\tu20111110\国产变频器图纸.ddb</text>
<text x="244.3" y="189.6">Sheet</text>
<text x="244.3" y="192">Drawn By:</text>
<text x="250.9" y="189.6">of</text>
<text x="46.1" y="195.5">1</text>
<text x="113.6" y="195.5">2</text>
<text x="181.1" y="195.5">3</text>
<text x="248.6" y="195.5">4</text>
</g>
<g font-size="2.1" fill="#000080">
<text x="29" y="27.5">D19</text>
<text x="127.9" y="27.5">T1</text>
<text x="139.4" y="27.5">D7</text>
<text x="163.2" y="25.2">U4</text>
<text x="163.2" y="27.5">7815</text>
<text x="29" y="34.4">DIODE</text>
<text x="91" y="34.4">R55</text>
<text x="116.8" y="34.4">R10</text>
<text x="139.4" y="34.6">DIODE</text>
<text x="59.8" y="36.5">C3</text>
<text x="59.8" y="38.6">472</text>
<text x="69.2" y="40.9">R81</text>
<text x="80.9" y="40.9">R152</text>
<text x="91" y="36.5">110K</text>
<text x="111.5" y="36.5">C5</text>
<text x="111.5" y="38.6">CAP</text>
<text x="116.8" y="36.5">100K</text>
<text x="137.3" y="41.4">100u/25V</text>
<text x="139.7" y="39">C32</text>
<text x="158.5" y="36.7">C30</text>
<text x="158.5" y="39">104</text>
<text x="189.1" y="36.7">C28</text>
<text x="189.1" y="39">22u/50V</text>
<text x="200.8" y="36.7">C45</text>
<text x="200.8" y="39">104</text>
<text x="41.1" y="44">LP1</text>
<text x="69.2" y="44.5">110K</text>
<text x="80.9" y="44.5">110K</text>
<text x="118.5" y="45.9">D15</text>
<text x="163.2" y="46.3">U5</text>
<text x="78.3" y="51.2">LED2</text>
<text x="118.5" y="48">DIODE</text>
<text x="139.4" y="48.7">D8</text>
<text x="163.2" y="48.7">7815</text>
<text x="67.5" y="55.5">R40</text>
<text x="67.5" y="57.6">110K</text>
<text x="69.2" y="59.7">R73</text>
<text x="118.5" y="57.6">D16</text>
<text x="118.5" y="59.7">DIODE</text>
<text x="139.4" y="55.7">DIODE</text>
<text x="158.5" y="57.8">C51</text>
<text x="189.1" y="57.8">C46</text>
<text x="200.8" y="57.8">C58</text>
<text x="41.7" y="65.1">R77</text>
<text x="69.2" y="63.3">110K</text>
<text x="79.2" y="64.9">R12</text>
<text x="99.5" y="60.5">D20</text>
<text x="137.3" y="62.5">100u/25V</text>
<text x="139.7" y="60.2">C54</text>
<text x="158.5" y="60.2">104</text>
<text x="189.1" y="60.2">22u/50V</text>
<text x="200.8" y="60.2">104</text>
<text x="33.9" y="67.2">C7</text>
<text x="33.9" y="69.6">104</text>
<text x="41.7" y="67.5">47K</text>
<text x="52.7" y="67">C66</text>
<text x="52.7" y="69.1">100u/35V</text>
<text x="79.2" y="67">110K</text>
<text x="99.5" y="67.2">DIODE</text>
<text x="99.7" y="71.5">R66</text>
<text x="119.5" y="69.4">Q28</text>
<text x="119.5" y="71.5">K1317</text>
<text x="139.4" y="69.8">D9</text>
<text x="163.2" y="67.5">U6</text>
<text x="163.2" y="69.8">7815</text>
<text x="52.4" y="76.9">C8</text>
<text x="99.7" y="75">150R</text>
<text x="139.4" y="76.9">DIODE</text>
<text x="52.4" y="83.7">104</text>
<text x="58.1" y="83.9">R13</text>
<text x="95" y="80.9">R86</text>
<text x="118.5" y="83.7">Q27</text>
<text x="137.3" y="83.7">100u/25V</text>
<text x="139.7" y="81.3">C55</text>
<text x="158.5" y="79">C52</text>
<text x="158.5" y="81.3">104</text>
<text x="189.1" y="79">C48</text>
<text x="189.1" y="81.3">22u/50V</text>
<text x="200.8" y="79">C60</text>
<text x="200.8" y="81.3">104</text>
<text x="52.4" y="88.6">C114</text>
<text x="58.1" y="86.3">510K</text>
<text x="95" y="84.3">47R</text>
<text x="163.2" y="88.6">U7</text>
<text x="52.4" y="95.4">105</text>
<text x="66.8" y="95.2">D43</text>
<text x="85.6" y="95.4">U2</text>
<text x="93.4" y="95.7">R83</text>
<text x="106.5" y="90.5">D17</text>
<text x="106.5" y="92.6">ZENER2</text>
<text x="139.4" y="90.9">D10</text>
<text x="163.2" y="90.9">7815</text>
<text x="66.8" y="97.3">DIODE</text>
<text x="85.6" y="97.6">3842</text>
<text x="93.4" y="98">5.1K</text>
<text x="105.2" y="98">R89</text>
<text x="105.2" y="100.3">1K</text>
<text x="116.8" y="98">R91</text>
<text x="116.8" y="100.3">1R</text>
<text x="139.4" y="98">DIODE</text>
<text x="158.5" y="100.1">C53</text>
<text x="189.1" y="100.1">C50</text>
<text x="200.8" y="100.1">C62</text>
<text x="66.8" y="106.7">R87</text>
<text x="97.1" y="102.7">C12</text>
<text x="106.5" y="102.7">C64</text>
<text x="137.3" y="104.8">100u/25V</text>
<text x="139.7" y="102.5">C56</text>
<text x="158.5" y="102.5">104</text>
<text x="189.1" y="102.5">22u/50V</text>
<text x="200.8" y="102.5">104</text>
<text x="233.8" y="107.4">U1</text>
<text x="66.8" y="110.3">5.1K</text>
<text x="85.6" y="111.6">C11</text>
<text x="85.6" y="113.7">472</text>
<text x="97.1" y="109.5">1n</text>
<text x="106.5" y="109.5">1n</text>
<text x="139.4" y="109.7">D32</text>
<text x="203.2" y="111.4">R94</text>
<text x="233.8" y="109.7">7815</text>
<text x="68.9" y="114.5">C15</text>
<text x="101.9" y="119.1">D63</text>
<text x="139.4" y="116.6">DIODE</text>
<text x="151.5" y="118.6">C57</text>
<text x="167.9" y="118.6">C70</text>
<text x="203.2" y="115.2">330R</text>
<text x="203.2" y="118.5">R95</text>
<text x="68.9" y="121.3">CAP</text>
<text x="113.8" y="120.7">R92</text>
<text x="113.8" y="124.3">51R</text>
<text x="151.5" y="120.7">330u/25V</text>
<text x="167.9" y="120.7">104</text>
<text x="203.2" y="122.2">330R</text>
<text x="203.2" y="125.5">R96</text>
<text x="222" y="121.3">C72</text>
<text x="222" y="123.6">104</text>
<text x="231.4" y="121.3">C16</text>
<text x="231.4" y="123.6">47u/50V</text>
<text x="259.6" y="121.3">C76</text>
<text x="259.6" y="123.6">22u/50V</text>
<text x="271.4" y="121.3">C77</text>
<text x="271.4" y="123.6">104</text>
<text x="64.2" y="131.6">O13</text>
<text x="101.9" y="126.2">DIODE</text>
<text x="113.8" y="127.9">R93</text>
<text x="113.8" y="131.3">51R</text>
<text x="139.4" y="130.9">D13</text>
<text x="203.2" y="129.2">330R</text>
<text x="45.4" y="137.9">C9</text>
<text x="51.1" y="133">R84</text>
<text x="51.1" y="135.1">200R</text>
<text x="139.4" y="137.7">DIODE</text>
<text x="151.5" y="137.4">C67</text>
<text x="179.4" y="137.4">D6</text>
<text x="61.9" y="141.7">NEC2501</text>
<text x="151.5" y="139.5">470u/16V</text>
<text x="167.9" y="139.8">C63</text>
<text x="167.9" y="141.9">104</text>
<text x="179.4" y="139.5">ZENER2</text>
<text x="29.9" y="144.7">R75</text>
<text x="29.9" y="146.8">1K</text>
<text x="45.4" y="149.7">C6</text>
<text x="45.4" y="144.7">CAP</text>
<text x="51.1" y="144.7">R80</text>
<text x="51.1" y="146.8">100R</text>
<text x="193.8" y="149.2">C?</text>
<text x="95.7" y="152">R52</text>
<text x="95.7" y="154.4">2K</text>
<text x="139.4" y="154.4">D64</text>
<text x="151.5" y="153.9">C?</text>
<text x="163.2" y="151.6">C?</text>
<text x="163.2" y="153.7">104</text>
<text x="193.8" y="151.3">22u/50V</text>
<text x="207.9" y="151.6">C78</text>
<text x="207.9" y="153.7">104</text>
<text x="45.4" y="156.5">CAP</text>
<text x="52.4" y="156.2">U?</text>
<text x="52.4" y="158.3">TL431</text>
<text x="139.4" y="161.2">DIODE</text>
<text x="149.1" y="156.1">100u/25V</text>
<text x="167.9" y="161.2">U2</text>
<text x="29.9" y="163.5">R76</text>
<text x="29.9" y="165.6">1K</text>
<text x="99.2" y="163.5">LED1</text>
<text x="139.4" y="166.1">D11</text>
<text x="167.9" y="163.3">7915</text>
<text x="139.4" y="172.9">DIODE</text>
<text x="139.4" y="175.5">D12</text>
<text x="139.4" y="182.3">DIODE</text>
<text x="151.5" y="182">C101</text>
<text x="151.5" y="184.2">470u/35V</text>
<text x="165.5" y="182">C62</text>
<text x="165.5" y="184.2">100u/50V</text>
<text x="179.7" y="182">C61</text>
<text x="179.7" y="184.2">104</text>
<text x="264.3" y="184.9">V1.0</text>
<text x="264.3" y="192">李和明</text>
</g>
<g font-size="2.1" fill="#a1006a">
<text x="37.6" y="27.5">P0</text>
<text x="22.8" y="31.1">P</text>
<text x="201.3" y="31.1">VU+</text>
<text x="22.6" y="45.1">N</text>
<text x="201.3" y="42.8">VU-</text>
<text x="201.3" y="52.2">VU+</text>
<text x="201.3" y="63.9">VU-</text>
<text x="201.3" y="73.3">VU+</text>
<text x="201.3" y="85.1">VU-</text>
<text x="201.3" y="94.5">VU+</text>
<text x="201.3" y="106.2">VU-</text>
<text x="168.4" y="113.3">+12V</text>
<text x="193.5" y="113.3">+24V</text>
<text x="271.9" y="113.3">+15V</text>
<text x="168.4" y="125">GND1</text>
<text x="27.5" y="126.2">+5V</text>
<text x="208.4" y="134.4">+5V</text>
<text x="93.4" y="145">+5V</text>
<text x="208.4" y="157.9">-15V</text>
<text x="180.2" y="179">+24V</text>
</g>
</svg>
